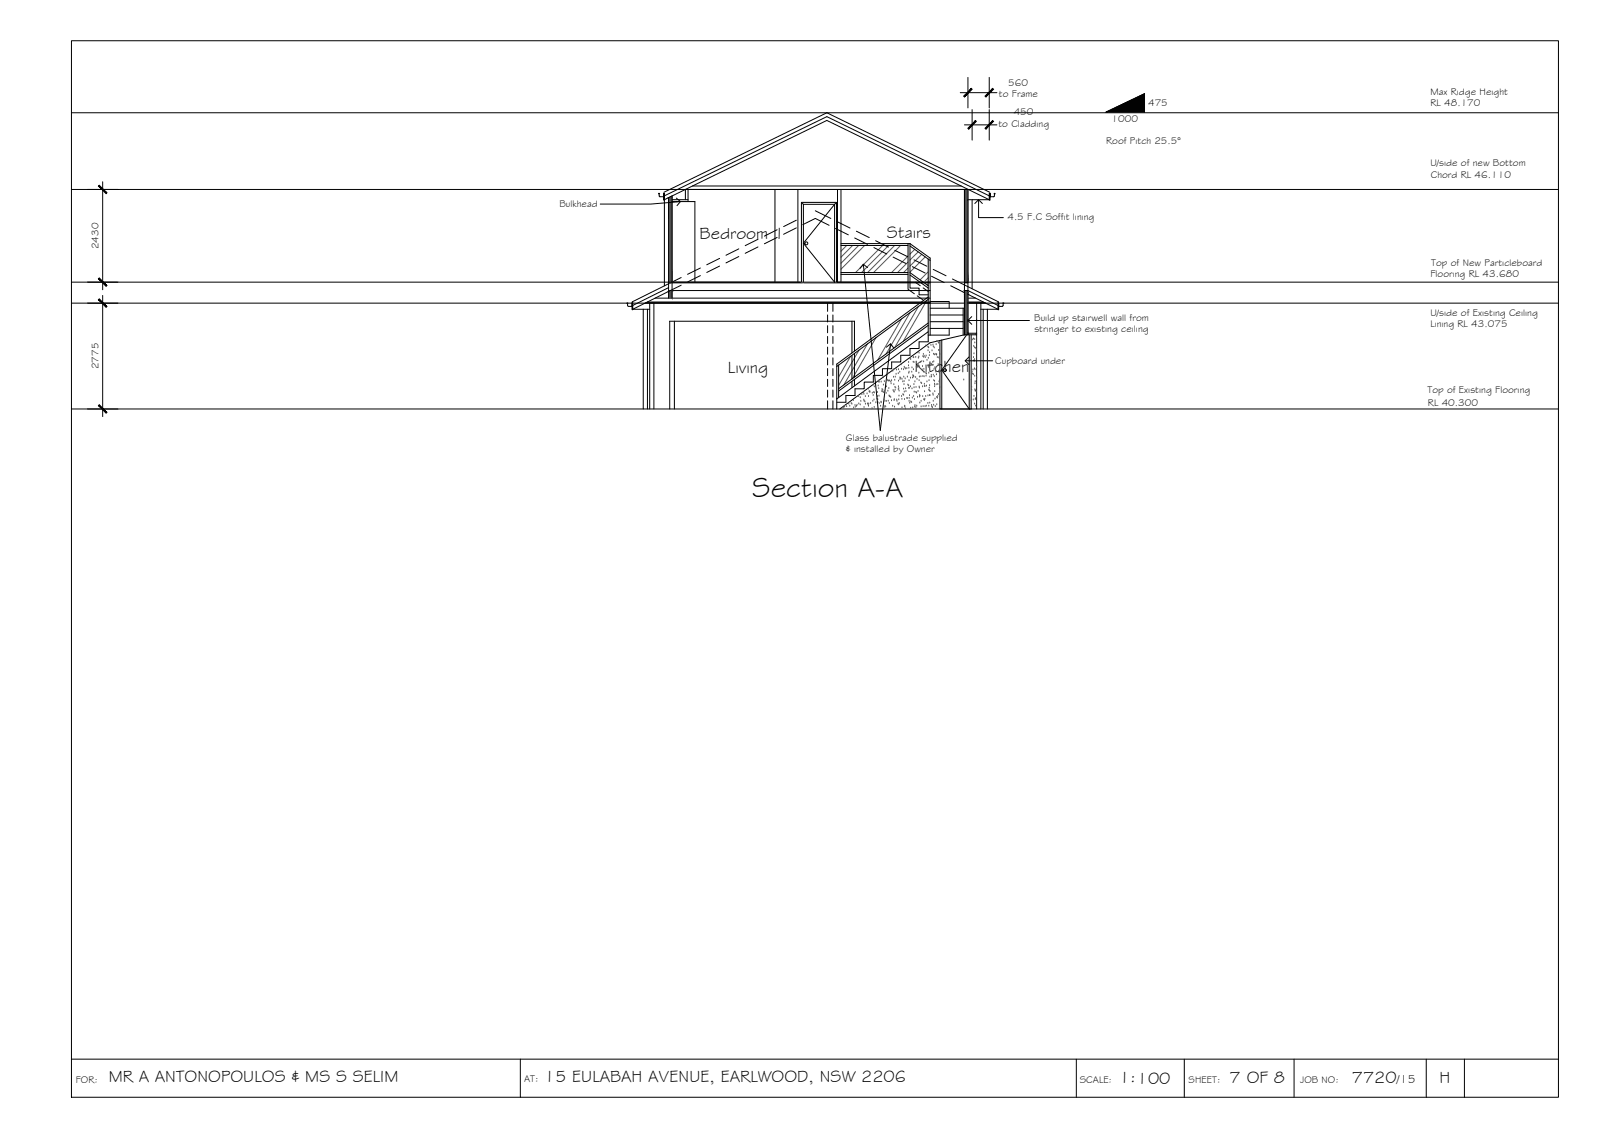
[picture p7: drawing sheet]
<svg xmlns="http://www.w3.org/2000/svg" width="420mm" height="297mm" viewBox="0 0 420 297" stroke-linecap="round" stroke-linejoin="round" font-family="sans-serif">
<!-- layer: HATCH -->
<g fill="none" stroke="#545454" stroke-width=".26">
<path d="M222 64.4l-1.4 1.5M223.6 64.4l-3 3M225.2 64.4l-4.6 4.6M226.8 64.4l-6.2 6.2M231.5 64.4l-7.1 7.1M233.1 64.4l-7.1 7.1M234.6 64.4l-7.1 7.1M236.2 64.4l-7.1 7.1M238.2 67.1l-4.4 4.4M238.2 68.7l-2.8 2.8M238.2 70.3l-1.2 1.2M239.9 65.4l-1.2 1.2"/>
<path d="M240.8 66l-2.1 2.2M241.7 66.7l-3 3.1M242.7 67.3l-4 4M243.1 78.8l-6.2 10.7M243.4 71.3l-2.1 2.1M243.4 72.8l-1.2 1.2M243.4 74.4l-.3 .3M223.1 93.4l-3.2 5.4M225.3 91.8l-5.4 9.2M227.5 90.2l-6.2 10.7M229.7 88.5l-6.2 10.8M230.4 99.9h.1"/>
<path d="M231.6 99h.1M231.7 98.9h.1M232.6 99.6h.1M232.8 99.8h.1M233 98h.1M233.1 99.9h.1M233.3 99.9h.1M233.8 99.8h.1M234.2 97.3h.1M234.3 96.9h.1M234.4 98.9h.1M234.7 99.7h.1"/>
<path d="M234.8 98.9h.1M235 98.1h.1M235.1 97h.1M235.6 98h.1M235.6 96.9h.1M235.7 99.9h.1M236 97.6h.1M236 99.5h.1M236 99.1h.1M236.2 99.2h.1M236.3 95.6h.1M236.4 83.6l-6.2 10.8"/>
<path d="M236.5 96.8h.1M236.6 99.4h.1M237 96.9h.1M237 98.9h.1M237.2 96.3h.1M237.3 96.6h.1M237.4 99.3h.1M237.5 96.7h.1M237.8 96.6h.1M238 98.9h.1M238.3 95.9h.1M238.3 95h.1"/>
<path d="M238.3 97.9h.1M238.4 96.6h.1M238.4 99.8h.1M238.4 97.6h.1M238.6 82l-6.2 10.8M238.7 94.1h.1M238.8 99.1h.1M238.9 94.2h.1M239.1 97.6h.1M239.2 96.4h.1M239.3 99.1h.1M239.4 98.5h.1"/>
<path d="M239.5 95h.1M239.5 93.8h.1M239.6 96.9h.1M239.6 98.7h.1M239.6 98.9h.1M239.6 93.8h.1M239.7 95.1h.1M240.1 99h.1M240.2 93.7h.1M240.3 96.3h.1M240.5 99.5h.1M240.6 96.3h.1"/>
<path d="M240.7 92.5h.1M240.7 96h.1M240.9 93.9h.1M240.9 80.4l-6.3 10.7M240.9 95.9h.1M240.9 96.2h.1M241 97.8h.1M241 93.6h.1M241 92.6h.1M241.1 99.8h.1M241.1 96.2h.1M241.1 98.8h.1"/>
<path d="M241.5 95h.1M241.5 98.8h.1M241.8 97h.1M241.9 96.1h.1M242 98.7h.1M242 93.5h.1M242.2 92.9h.1M242.2 94.9h.1M242.2 93.7h.1M242.3 96.8h.1M242.3 97.6h.1M242.4 98.8h.1"/>
<path d="M242.4 93.4h.1M242.7 93.8h.1M242.8 90.7h.1M242.8 97.9h.1M242.9 98.6h.1M242.9 93.3h.1M243 98.1h.1M243.1 94.5h.1M243.3 95.9h.1M243.4 91h.1M243.4 92h.1M243.5 93.9h.1"/>
<path d="M243.5 96.3h.1M243.5 95.9h.1M243.6 91.2h.1M243.6 97.8h.1M243.7 99.8h.1M243.7 93.2h.1M243.8 92.5h.1M243.8 95.8h.1M243.9 98.9h.1M244.1 95.4h.1M244.2 90.5h.1M244.2 98.4h.1"/>
<path d="M244.3 98.8h.1M244.3 95.6h.1M244.4 92h.1M244.6 95h.1M244.7 95.7h.1M244.7 90.5h.1M244.8 90.9h.1M244.8 98.4h.1M244.8 92.9h.1M244.9 94.8h.1M244.9 99.8h.1M245 96.8h.1"/>
<path d="M245 91.2h.1M245 98.8h.1M245.1 100h.1M245.1 93h.1M245.2 96.4h.1M245.4 92.9h.1M245.5 97.6h.1M245.5 90.4h.1M245.6 98.2h.1M245.6 93.1h.1M245.6 93h.1M245.7 89.5h.1"/>
<path d="M245.8 93.7h.1M246 95.6h.1M246.1 89.9h.1M246.2 91.9h.1M246.2 89.9h.1M246.2 93.8h.1M246.2 97.3h.1M246.3 95.8h.1M246.3 97.7h.1M246.4 99.7h.1M246.4 97.5h.1M246.5 92.9h.1"/>
<path d="M252.8 99.6h.1M254.7 99.7h.1M254.8 94.4h.1M254.9 97.5h.1M255.1 98.1h.1M255.1 89.1h.1M255.2 97h.1M255.3 98.2h.1M255.3 88.9h.1M255.3 93.7h.1M255.4 90.8h.1M255.4 94.6h.1"/>
<path d="M255.4 92.8h.1M255.5 94.7h.1M255.6 96.7h.1M255.6 94.3h.1M255.6 91.2h.1M255.6 98.6h.1M255.6 89h.1M255.7 89.9h.1M255.7 96.9h.1M255.8 91.3h.1M255.9 87.7h.1M256.1 91.6h.1"/>
<path d="M256.1 99.5h.1M256.1 96.3h.1M256.1 99h.1M221.3 106.9h.1M221.5 106.5h.1M221.5 106.7h.1M222 106.6h.1M222.6 105.9h.1M222.9 106.5h.1M223.3 105.8h.1M223.4 106h.1M223.8 105h.1"/>
<path d="M223.9 106.9h.1M224.2 106.3h.1M224.3 106.8h.1M224.6 106.5h.1M224.8 106.2h.1M225.2 103.9h.1M225.2 105.9h.1M225.6 106.1h.1M225.6 104.3h.1M225.8 105.2h.1M226 103.5h.1M226.5 102.9h.1"/>
<path d="M226.6 104.9h.1M226.6 103.4h.1M226.6 106.8h.1M226.6 105.2h.1M226.8 105.4h.1M227 104h.1M227 106h.1M227.4 103.3h.1M227.5 105.9h.1M227.7 106.2h.1M227.7 102h.1M227.8 104h.1"/>
<path d="M227.8 106.5h.1M227.8 105.9h.1M228 102.7h.1M228.1 102.7h.1M228.1 102.9h.1M228.3 105.8h.1M228.7 107.1h.1M228.8 103.1h.1M228.9 105.2h.1M229 103.7h.1M229.1 100.9h.1M229.2 102.9h.1"/>
<path d="M229.2 104.9h.1M229.3 106.8h.1M229.3 103h.1M229.3 101.4h.1M229.7 105.6h.1M230 104.6h.1M230.1 102.9h.1M230.1 104h.1M230.2 104.8h.1M230.2 105.5h.1M230.3 101.2h.1M230.4 100.1h.1"/>
<path d="M230.5 101.9h.1M230.5 103.9h.1M230.6 100.2h.1M230.6 105.8h.1M231 106.5h.1M231.1 105.4h.1M231.1 100.2h.1M231.1 105.6h.1M231.3 102.7h.1M231.3 102.1h.1M231.5 102.7h.1M231.5 102.3h.1"/>
<path d="M231.7 101h.1M231.8 102.9h.1M231.8 104.9h.1M231.9 106.8h.1M231.9 100h.1M232 102.7h.1M232.1 105.2h.1M232.1 106.5h.1M232.3 106.7h.1M232.4 103.1h.1M232.5 105.2h.1M232.5 101.4h.1"/>
<path d="M232.9 102.5h.1M233 105.2h.1M233.1 101.9h.1M233.2 103.8h.1M233.2 105.8h.1M233.3 104h.1M233.4 104h.1M233.6 104.2h.1M233.6 100.1h.1M233.7 100.6h.1M233.8 105.1h.1M234.1 106.5h.1"/>
<path d="M234.2 102.4h.1M234.4 100.9h.1M234.4 102.7h.1M234.5 102.8h.1M234.5 105h.1M234.6 104.8h.1M234.6 106.7h.1M234.7 101.6h.1M234.8 102.3h.1M234.9 101.7h.1M235.2 104.9h.1M235.3 105.2h.1"/>
<path d="M235.5 106h.1M235.6 102.2h.1M235.6 101.4h.1M235.7 106.1h.1M235.7 101.9h.1M235.7 104.8h.1M235.8 103.8h.1M235.8 102.5h.1M235.8 105.8h.1M236.5 103.9h.1M236.5 104.7h.1M236.6 106.9h.1"/>
<path d="M236.8 100.1h.1M236.8 103.5h.1M237 102h.1M237 103.6h.1M237.1 100.8h.1M237.1 100h.1M237.2 102.8h.1M237.2 104.7h.1M237.3 106.7h.1M237.3 106.5h.1M237.5 107.2h.1M237.5 101.9h.1"/>
<path d="M237.6 102.7h.1M237.9 104.4h.1M237.9 104.5h.1M238.1 101h.1M238.3 101.1h.1M238.3 101.8h.1M238.4 105.2h.1M238.4 104.5h.1M238.5 101.8h.1M238.5 103.7h.1M238.6 105.7h.1M238.8 101.4h.1"/>
<path d="M238.9 107h.1M238.9 105.4h.1M239.1 105.5h.1M239.2 102h.1M239.3 104.3h.1M239.4 106.9h.1M239.6 103.9h.1M239.7 100.8h.1M239.7 101.7h.1M239.8 102.8h.1M239.8 104.7h.1M239.9 106.7h.1"/>
<path d="M240 100.1h.1M240 106.3h.1M240.2 106.8h.1M240.2 102.9h.1M240.2 101.6h.1M240.4 103h.1M240.4 106.5h.1M240.7 104.2h.1M240.8 102.7h.1M241.1 101.5h.1M241.1 101.7h.1M241.2 103.7h.1"/>
<path d="M241.2 104.1h.1M241.2 105.7h.1M241.3 103.9h.1M241.5 100.4h.1M241.6 106.7h.1M241.6 105.2h.1M241.7 100.6h.1M242 101.4h.1M242 104h.1M242.1 106.6h.1M242.3 104.8h.1M242.4 100.7h.1"/>
<path d="M242.5 101.3h.1M242.5 105h.1M242.5 102.7h.1M242.6 104.7h.1M242.6 101.4h.1M242.6 106.6h.1M242.8 103.9h.1M242.9 106.5h.1M243 101.2h.1M243.1 100.1h.1M243.4 105.8h.1M243.4 103.8h.1"/>
<path d="M243.6 106.5h.1M243.6 102.3h.1M243.7 101.8h.1M243.8 103.7h.1M243.8 102.5h.1M243.8 101.1h.1M243.8 105.7h.1M243.9 103.7h.1M243.9 102.7h.1M244.3 106.3h.1M244.4 106.7h.1M244.5 106.9h.1"/>
<path d="M244.7 103.3h.1M244.7 103.6h.1M244.8 105.2h.1M244.9 106.2h.1M245.1 100.7h.1M245.1 101.4h.1M245.2 102.7h.1M245.2 100.9h.1M245.2 104.6h.1M245.3 106.6h.1M245.7 104.2h.1M245.7 106.1h.1"/>
<path d="M245.7 100.9h.1M245.9 104.4h.1M245.9 103.9h.1M246 100.8h.1M246.1 103.4h.1M246.3 100.1h.1M246.5 101.7h.1M254.7 105.1h.1M254.8 101.5h.1M254.9 102.3h.1M255.3 104.9h.1M255.4 103.9h.1"/>
<path d="M255.6 105.9h.1M255.7 102.2h.1M255.7 100.6h.1M255.8 102.5h.1M255.8 100.1h.1M255.8 104.8h.1M255.8 104.5h.1M255.9 106.5h.1M256 102.6h.1"/>
</g>
<!-- layer: MASK -->
<g fill="#fff" stroke="#fff" stroke-width=".26">
<path d="M246.5 89.3l.5-.2z"/>
<path d="M254.2 87.8l.5 19.4v-19.4zM254.2 87.8l.5 19.4h-.5z"/>
<path d="M246.5 89.3l.5 17.9v-17.9zM246.5 89.3l.5 17.9h-.5z"/>
<path d="M252.9 87.8l1.3 1.3v-1.3zM247 89.1l5.9-1.3 1.3 1.3z"/>
<path d="M247 89.1l7.2 18.1v-18.1zM247 89.1l7.2 18.1h-7.2z"/>
<path d="M210.2 53.1h9.2l-9.2 .5zM210.2 53.6h9.2v-.5z"/>
<path d="M210.2 53.6h.5l-.5 20.4zM210.7 53.6l-.5 20.4h.5z"/>
<path d="M218.9 53.6h.5l-.5 20.4zM219.4 53.6l-.5 20.4h.5z"/>
<path d="M210.7 53.6h8.2l-8.2 20.4zM218.9 53.6l-8.2 20.4h8.2z"/>
</g>
<!-- layer: DOORS -->
<g fill="none" stroke="#000" stroke-width=".26">
<path d="M218.9 53.6l-8.2 10.2 8.2 10.2v-20.4h-8.2v20.4M247 89.1v18.1M253.5 87.8l-6.5 9.2 7.2 10.2v-19.4"/>
<circle cx="211.5" cy="63.8" r=".39"/>
<circle cx="247.8" cy="97.1" r=".39"/>
</g>
<!-- layer: NEWWORK -->
<g fill="none" stroke="#000" stroke-width=".26">
<path d="M174.1 50.7v1.8h.2v-1.8h-.2v.9l-1.1-.1-.3-.7h.3M174.1 50.4l42.8-20.8 42.7 20.8M174.3 52.4l42.6-20.8 42.5 20.8h-5.5M174.3 51.3l42.6-20.7 42.5 20.7M175.4 51.8v26.4M176.3 51.4v26.8M176.3 52.8h6v21.2M176.3 52.4h4.2M179.8 52.4v-2.7h74.1v38.1M180.5 49.7v3.1M181.6 48.8h70.5M203.2 49.7v24.3"/>
<path d="M209.3 49.7v24.3M210.2 53.1l.5 .5M219.4 53.1l-.5 .5M219.7 49.7v24.3M220.6 49.7v24.3M252.9 49.7v38.1h3.2M259.7 50.7v1.8h-.3v-1.8h.3v.9l1-.1 .1-.6 .2-.1h-.3M175.4 76.2h68.6M175.4 74.2h68.6M175.4 74h68.6M218.9 74h-8.7v-20.9h9.2v20.9M252.9 76.2h1"/>
<path d="M252.9 74.2h1M252.9 74h1M253.9 87.4h2.2M254.7 87.8v19.4h-8.2v-17.9"/>
</g>
<!-- layer: CEILING-FLOOR LINES -->
<path d="M18.7 29.6h390M18.7 49.7h390M18.7 74h390M18.7 79.5h390M18.7 107.2h390" fill="none" stroke="#000" stroke-width=".26"/>
<!-- layer: EXISTING -->
<g fill="none" stroke="#000" stroke-width=".26">
<path d="M208.9 57.7l-3.4 1.7M208.9 59.7l-3.4 1.7M210.6 56.9l3.2-1.6 4.1 2M210.6 58.9l3.2-1.6 3.7 1.8M219.1 59.9l3.4 1.7M219.6 58.1l3.3 1.7M164.7 79.5h-.3l.4 .8M165.8 79.4v.9h-1M165.8 79.4h.2v1.8h-.2zM169.2 79.5h74.8M169.4 79.4h74.6M169.8 79.2h74.2"/>
<path d="M170.4 79.5v27.7M171.5 79.5v27.7M171.8 78.2h72.2M175.4 75.4l-9.4 4.7M178.7 74.8l-12.7 6.3h4.4M178.7 72.8l-12.9 6.3 .2 .3M183.7 70.3l-3.4 1.6M183.7 72.3l-3.4 1.6M188.7 67.7l-3.3 1.7M188.7 69.8l-3.3 1.6M193.8 65.2l-3.4 1.7M193.8 67.3l-3.4 1.6"/>
<path d="M198.8 62.7l-3.4 1.7M198.8 64.7l-3.4 1.7M203.8 60.2l-3.3 1.7M203.8 62.2l-3.3 1.7M217.1 79.5v2.1M218.4 79.5v2.1M224.2 62.4l3.3 1.7M224.6 60.6l3.4 1.7M229.2 64.9l3.4 1.7M229.6 63.1l3.4 1.7M234.2 67.4l3.4 1.7M234.7 65.6l3.3 1.7"/>
<path d="M239.3 69.9l3.3 1.7M239.7 68.1l3.4 1.7M244.3 72.4l3.4 1.7M244.8 70.6l3.3 1.7M249.4 74.9l3.5 1.8M249.8 73.1l12.1 6-.2 .3M252.9 79.4h5.4M252.9 79.5h5.6M252.9 79.2h5M252.9 78.2h3M253.9 77.2l7.8 3.9h-4.5M253.9 76.2l7.8 3.9"/>
<path d="M256.1 79.5v27.7M257.2 79.5v27.7M261.7 79.4h.2v1.8h-.2zM261.9 79.4v.9l1.1-.1 .3-.7h-.3M168.7 81.1v26.1M169.8 81.1v26.1M176.9 84.2v23M217.1 82.6v1.8M217.1 85.4v1.8M217.1 88.2v1.9M217.1 91v1.9M217.1 93.8v1.9"/>
<path d="M217.1 96.6v1.9M217.1 99.4v1.9M218.4 82.6v1.8M218.4 85.4v1.8M218.4 88.2v1.9M218.4 91v1.9M218.4 93.8v1.9M218.4 96.6v1.9M218.4 99.4v1.9M223.4 84.2v8.3M223.4 93.2v6.2M223.4 100v1.7"/>
<path d="M224.1 92v-7.8h-48.5v23M224.1 92.7v6.2M224.1 99.5v1.7M257.9 81.1v26.1M259 81.1v26.1M217.1 102.2v1.9M217.1 105.1v2.1M218.4 102.2v1.9M218.4 105.1v2.1"/>
</g>
<!-- layer: BORDER -->
<path d="M18.7 10.7h390v277h-390zM18.7 277.7h390M136.5 277.7v10M282.3 277.7v10M310.6 277.7v10M339.4 277.7v10M374.1 277.7v10M384.1 277.7v10" fill="none" stroke="#000" stroke-width=".26"/>
<!-- layer: DIMENSION -->
<path d="M251.8 24.3h9.7M252.9 32.7h8.6M253.9 20.3v8M255 28.7v8M259.4 20.3v8M259.4 28.7v8M22.9 49.7h8M26.9 47.7v28.3M22.9 79.5h8M22.9 74h8M26.9 77.5v31.7M22.9 107.2h8" fill="none" stroke="#000" stroke-width=".26"/>
<!-- layer: 0 -->
<g fill="#000" stroke="#000" stroke-width=".26">
<path d="M254.7 23.2l-1.7 2.2 2-2zM254.7 23.2l-1.7 2.2-.3-.2z"/>
<path d="M255.8 31.6l-1.8 2.2 2.1-2zM255.8 31.6l-1.8 2.2-.2-.2z"/>
<path d="M258.3 33.6l.3 .2 1.8-2.2zM260.4 31.6l.2 .2-2 2z"/>
<path d="M260.4 23.2l-2.1 2 .3 .2zM260.4 23.2l.2 .2-2 2z"/>
<path d="M25.8 48.8l2 2 .2-.2zM26 48.6l2 2-2.2-1.8z"/>
<path d="M26 72.9l-.2 .2 2.2 1.8zM25.8 73.1l2.2 1.8-.2 .2z"/>
<path d="M25.8 78.6l2 2 .2-.2zM26 78.4l2 2-2.2-1.8z"/>
<path d="M26 106.1l-.2 .2 2.2 1.8zM25.8 106.3l2.2 1.8-.2 .2z"/>
</g>
<!-- layer: TEXT -->
<path d="M290.2 29.4l10-4.8v4.8z" fill="#000" stroke="#000" stroke-width=".26"/>
<path d="M290.2 29.4l10-4.8v4.8z" fill="none" stroke="#000" stroke-width=".26"/>
<!-- layer: WORK BY OWNER -->
<g fill="none" stroke="#000" stroke-width=".26">
<path d="M220.6 63.9h18.1M220.6 64.4h17.6M220.6 71.5h17.6M220.6 71.9h17.6M238.2 63.9v10.1M238.7 63.9l5.3 3.8v20.2M238.7 63.9v10.1M238.7 64.5l5.3 3.8M238.7 72.1l4.7 3.4M238.7 71.5l4.7 3.4M243.4 77.9l-23.9 17.6v9.1M243.4 67.9v20"/>
<path d="M243.4 78.5l-23.9 17.6M219.9 95.7v8.5M243.4 84.7l-23.5 17.2M243.4 85.3l-23.5 17.2"/>
</g>
<!-- layer: STAIRS -->
<g fill="none" stroke="#000" stroke-width=".26">
<path d="M238.2 74v1.8l1.6 1.2M238.7 74v1.5h2.4v1.8h2.3M240 74l1.3 .9M240.6 77.6l1.6 1.2M242.1 75.5l1.3 .9M244 79.1h4.9v1.7M243.4 87l-23.9 17.6v2.6M244 80.8h8.9v7l-9 2.1-23.7 17.3M244 82.6h8.6M244 84.3h8.6M244 86.1h8.6M248.9 86.1v1.8h-5.5v1.7h-2.3v1.8h-2.4v1.7h-2.5v1.8h-2.3v1.8h-2.5v1.7h-2.3v1.8h-2.4v1.7h-2.5v1.8h-2.3v1.8h-2.4"/>
<path d="M252.6 80.8v7.1"/>
</g>
<!-- layer: HATCH -->
<g fill="#545454" stroke="#545454" stroke-width=".26">
<path d="M175.4 51.8l.9-.4v.4z"/>
<path d="M175.4 74h.8l-.8 .4z"/>
<path d="M175.8 76.2h.5v.2z"/>
<path d="M175.4 51.8l.9 22.1v-22.1zM175.4 51.8l.9 22.1h-.9z"/>
<path d="M252.9 49.7l1 24.3v-24.3zM252.9 49.7l1 24.3h-1z"/>
<path d="M175.4 73.9h.9zM175.4 73.9l.8 .1z"/>
<path d="M175.4 76.2h.4l-.4 .2zM175.4 76.4h.9l-.5-.2z"/>
<path d="M252.9 76.2l1 .5v-.5zM252.9 76.2l1 .5h-1zM252.9 76.7l1 .5v-.5zM252.9 76.7l1 .5h-1z"/>
<path d="M175.4 76.4l.9 1.8v-1.8zM175.4 76.4l.9 1.8h-.9z"/>
<path d="M252.9 77.2l1 10.6v-10.6zM252.9 77.2l1 10.6h-1z"/>
</g>
<!-- layer: INSULCLAD -->
<path d="M174.3 50.7v24.2M255 52.4v23.3" fill="none" stroke="#000" stroke-width=".26"/>
<!-- layer: 0 -->
<path d="M177.4 51.9l1.1 .9-.9 1.1M178.5 52.8l-7.8 .7h-13.3M255.7 53.4l1-1 .9 1M256.7 52.4v4.7h6.5M226.4 69.3l4.5 43.5 2.7-22.7M227.5 70.2l-1.1-.9-.9 1.1M232.5 91l1.1-.9 .8 1.2M253.1 94.6h7.3M253.9 84h16.1M254.1 93.6l-1 1 1 1M254.9 83l-1 1 1 1" fill="none" stroke="#000" stroke-width=".26"/>
<text font-size="7.5" x="197.3" y="130.2">Section A-A</text>
<g font-size="4.5">
<text x="183.5" y="62.6">Bedroom 1</text>
<text x="232.6" y="62.5">Stairs</text>
<text x="190.9" y="97.9">Living</text>
<text x="239.8" y="97.7">Kitchen</text>
<text x="28.5" y="283.8">MR A ANTONOPOULOS &amp; MS S SELIM</text>
<text x="142.7" y="283.7">15 EULABAH AVENUE, EARLWOOD, NSW 2206</text>
<text x="293.5" y="284">1:100</text>
<text x="322.4" y="284">7 OF 8</text>
<text x="354.5" y="283.9">7720</text>
<text x="377.5" y="283.8">H</text>
</g>
<text font-size="3.2" x="366.4" y="283.9">/15</text>
<g font-size="2.6">
<text x="264.4" y="22.6">560</text>
<text x="262" y="25.5">to Frame</text>
<text x="301.1" y="27.8">475</text>
<text x="375.1" y="27.8">RL 48.170</text>
<text x="375.2" y="24.9">Max Ridge Height</text>
<text x="261.9" y="33.2">to Cladding</text>
<text x="265.9" y="30.3">450</text>
<text x="291.6" y="31.9">1000</text>
<text x="290.1" y="37.7">Roof Pitch 25.5°</text>
<text x="375.1" y="43.6">U/side of new Bottom</text>
<text x="375.2" y="46.5">Chord RL 46.110</text>
<text x="146.7" y="54.2">Bulkhead</text>
<text x="264.2" y="57.7">4.5 F.C Soffit lining</text>
<text x="25.9" y="65.4" transform="rotate(-90 25.9 65.4)">2430</text>
<text x="375.4" y="69.7">Top of New Particleboard</text>
<text x="375.1" y="72.6">Flooring RL 43.680</text>
<text x="375.1" y="82.7">U/side of Existing Ceiling</text>
<text x="271.2" y="84.2">Build up stairwell wall from</text>
<text x="271.3" y="87.1">stringer to existing ceiling</text>
<text x="375.1" y="85.7">Lining RL 43.075</text>
<text x="261" y="95.3">Cupboard under</text>
<text x="25.8" y="96.8" transform="rotate(-90 25.8 96.8)">2775</text>
<text x="374.4" y="102.9">Top of Existing Flooring</text>
<text x="374.5" y="106.5">RL 40.300</text>
<text x="221.9" y="115.5">Glass balustrade supplied</text>
<text x="221.9" y="118.5">&amp; installed by Owner</text>
<text x="19.9" y="283.9">FOR:</text>
<text x="137.5" y="283.7">AT:</text>
<text x="283.2" y="284">SCALE:</text>
<text x="311.7" y="284">SHEET:</text>
<text x="341" y="284">JOB NO:</text>
</g>
</svg>
